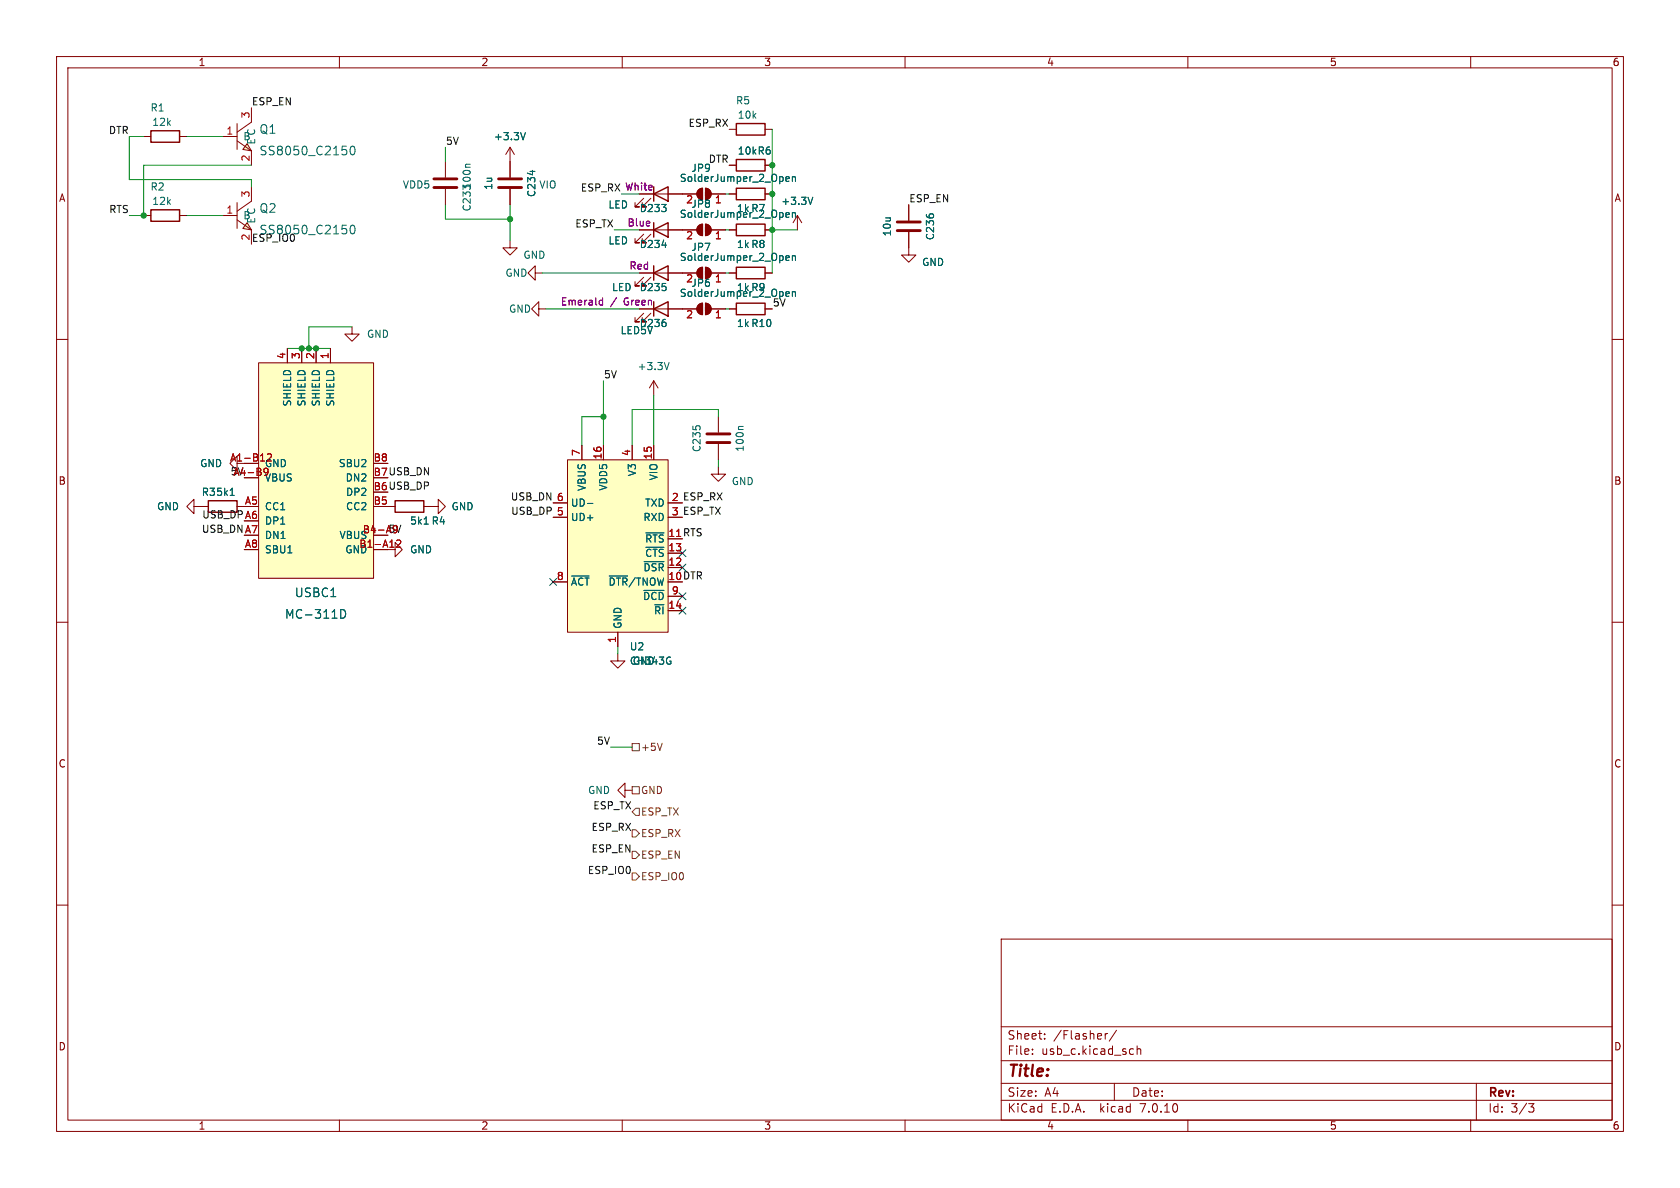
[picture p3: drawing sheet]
<svg xmlns="http://www.w3.org/2000/svg" width="297mm" height="210mm" viewBox="0 0 297 210" stroke-linecap="round" stroke-linejoin="round" font-family="sans-serif">
<g fill="none" stroke="#840000" stroke-width=".18">
<path d="M10 10h277v190h-277zM12 12h273v186h-273zM60 10v2M110 10v2M160 10v2M210 10v2M260 10v2M25.4 38.1h1.3M31.7 38.1h1.3M10 60h2M120.6 54.6h2.6M123.5 53.9l.7-.3v2a1.02 1.02 0 0 1-.9-.6 1.02 1.02 0 0 1 .2-1.1z"/>
<path d="M124.7 53.6a1.02 1.02 0 0 1 1 1 1.02 1.02 0 0 1-1 1zM125.7 54.6h2.6M128.9 54.6h1.3M128.9 48.3h1.3M135.3 54.6h1.2M135.3 48.3h1.2M285 60h2M45.7 64.1h20.3v38.1h-20.3zM50.8 61.6v2.5M53.3 61.6v2.5M55.9 61.6v2.5M58.4 61.6v2.5"/>
<path d="M10 110h2M109.2 115.6v1.2h1.3l-1.3 1.3-1.3-1.3h1.3M285 110h2M10 160h2M285 160h2M177 166h108v32h-108zM60 198v2M110 198v2M160 198v2M177 194.5h108M177 191.5h108M177 187.5h108"/>
<path d="M177 181.5h108M182.5 186.3v.1M182.5 185.5v.1M184.7 183.6v.1M184.7 182.8v.1M195.4 182.7v1M195.8 182.7l-.3 .1-.1 .2M197 191.5v3M197.4 182.1l-1.3 2M200 185.4l.4 .1M200.4 186.3l-.4 .1M201 185.5l.2-.1 .4 .1 .1 .9"/>
<path d="M201 184.9v1.5M210 198v2M260 198v2M261 191.5v6.5M270.2 195.1h1l-.5 .6 .4 .1 .1 .5-.3 .3h-.4"/>
</g>
<g fill="#840000" stroke="#840000" stroke-width=".18">
<path d="M124.7 53.6a1.02 1.02 0 0 1 1 1 1.02 1.02 0 0 1-1 1z"/>
<path d="M123.5 53.9l.7-.3v2a1.02 1.02 0 0 1-.9-.6 1.02 1.02 0 0 1 .2-1.1z"/>
</g>
<path d="M138.9 52l.6-.1v-.3l-.4-.1-.2 .2 .1 .6h.5M140.1 51.7l.2-.2 .3 .1v.8M140.1 51.5v.9M60.2 107.8a.77 .77 0 0 1 .9 .7 .77 .77 0 0 1-.9 .8z" fill="none" stroke="#006464" stroke-width=".18"/>
<path d="M26.7 37.1h5v2h-5zM130.2 47.2h5.1v2.1h-5.1zM130.2 53.6h5.1v2h-5.1z" fill="none" stroke="#840000" stroke-width=".25"/>
<path d="M45.7 64.1h20.3v38.1h-20.3z" fill="#ffffc2" stroke="#ffffc2" stroke-width=".18"/>
<path d="M46.7 83.3v.1M47.3 80.3l.4-.1 .3 .4-.8 .9M47.4 83v.5M47.4 83.3l-.1 .1M70.1 95.6l.5-.1 .2 .3-.7 .9h.7" fill="none" stroke="#a90000" stroke-width=".18"/>
<path d="M43.7 39.4l.7 1.2-1.5-.2z" fill="#ffffc2"/>
<path d="M39.4 38.1h2.5M41.9 38.9l2.5 1.7M41.9 35.8v4.6M43.7 39.4l.7 1.2-1.5-.2zM44.4 33v2.6l-2.5 1.7M44.4 40.6v2.6" fill="none" stroke="#840000" stroke-width=".18"/>
<path d="M62.1 39.9l.2-.1a.83 .83 0 0 1 .5 .6 .83 .83 0 0 1-.3 .9h-.1a.83 .83 0 0 1-.6-.6 .83 .83 0 0 1 .3-.8z" fill="none" stroke="#006464" stroke-width=".18"/>
<path d="M43.7 25.4l.7 1.3-1.5-.3z" fill="#ffffc2"/>
<g fill="none" stroke="#840000" stroke-width=".18">
<path d="M44.4 19.1v2.5l-2.5 1.8M25.4 24.1h1.3M31.7 24.1h1.3M39.4 24.1h2.5M41.9 24.9l2.5 1.8M41.9 21.8v4.6M43.7 25.4l.7 1.3-1.5-.3zM44.4 26.7v2.5M78.7 28.6v2.8M78.7 33.4v2.8M90.2 26v5.4M90.2 33.4v2.8"/>
<path d="M90.2 26l-.8 1.3M90.2 26l.7 1.3M113 34.3h10.2M113.8 35.1l-1.5 1.5h.7h-.7v-.8M115.1 35.1l-1.6 1.5h.8h-.8v-.8M123.5 33.5l.7-.2v2a1.02 1.02 0 0 1-.9-.6 1.02 1.02 0 0 1 .2-1.2zM123.5 39.9l.7-.3v2.1a1.02 1.02 0 0 1-.9-.7 1.02 1.02 0 0 1 .2-1.1zM124.7 33.3a1.02 1.02 0 0 1 1 1 1.02 1.02 0 0 1-1 1zM124.7 39.6a1.02 1.02 0 0 1 1 1 1.02 1.02 0 0 1-1 1.1zM125.7 34.3h2.6M128.9 29.2h1.3M128.9 22.9h1.3"/>
<path d="M128.9 34.3h1.3M135.3 29.2h1.2M135.3 22.9h1.2M135.3 34.3h1.2M141 38.1l-.8 1.3M141 38.1v2.5M141 38.1l.7 1.3M160.7 36.2v2.8M62.2 57.8v1.3h1.3l-1.3 1.2-1.2-1.2h1.2M90.2 42.5v1.3h1.2l-1.2 1.3-1.3-1.3h1.3M94.6 48.3v-1.3l-1.3 1.3 1.3 1.2v-1.2h1.3M95.2 54.6v-1.3l-1.2 1.3 1.2 1.3v-1.3h1.3"/>
<path d="M113 48.3h10.2M113 40.6h10.2M113.8 55.4l-1.5 1.5h.7h-.7v-.8M113.8 49l-1.5 1.5h.7h-.7v-.7M113.8 41.4l-1.5 1.5h.7h-.7v-.7M115.1 55.4l-1.6 1.5h.8h-.8v-.8M115.1 49l-1.6 1.5h.8h-.8v-.7M115.1 41.4l-1.6 1.5h.8h-.8v-.7M115.6 54.6h7.6M123.5 47.5l.7-.3v2.1a1.02 1.02 0 0 1-.9-.7 1.02 1.02 0 0 1 .2-1.1zM124.7 47.2a1.02 1.02 0 0 1 1 1.1 1.02 1.02 0 0 1-1 1zM125.7 54.6h2.6"/>
<path d="M125.7 48.3h2.6M125.7 40.6h2.6M128.9 54.6h1.3M128.9 48.3h1.3M128.9 40.6h1.3M135.3 54.6h1.2M135.3 48.3h1.2M135.3 40.6h1.2M160.7 41v4.1h1.2l-1.2 1.3-1.3-1.3h1.3M50.8 61.6v2.5M53.3 61.6v2.5M55.9 61.6v2.5"/>
<path d="M58.4 61.6v2.5M102.9 78.7v2.6M106.7 78.7v2.6M111.8 78.7v2.6M115.6 67.3v2.6M115.6 78.7v2.6M115.6 67.3l-.8 1.3M115.6 67.3l.7 1.3M127 73.7v2.8M127 78.5v2.8M34.3 89.5v-1.2l-1.3 1.2 1.3 1.3v-1.3h2.5M41.9 81.9v-1.3l-1.3 1.3 1.3 1.3v-1.3h1.3"/>
<path d="M41.9 89.5h1.3M68.6 97.2h1.2v-1.3l1.3 1.3-1.3 1.2v-1.2M68.6 89.5h1.2M74.9 89.5h2.6v-1.2l1.2 1.2-1.2 1.3v-1.3M97.8 91.4h2.5M97.8 88.9h2.5M100.3 81.3h17.8v30.5h-17.8zM118.1 97.8h2.5M118.1 91.4h2.5M127 82.6v1.2h1.3l-1.3 1.3-1.3-1.3h1.3M97.8 102.9h2.5M109.2 111.8v2.5"/>
<path d="M118.1 100.3h2.5M118.1 108h2.5M118.1 105.4h2.5M110.5 139.7v-1.3l-1.3 1.3 1.3 1.3v-1.3h1.3"/>
</g>
<g fill="none" stroke="#006464" stroke-width=".18">
<path d="M62.1 25.9l.2-.1a.83 .83 0 0 1 .5 .7 .83 .83 0 0 1-.3 .8l-.1 .1a.83 .83 0 0 1-.6-.7 .83 .83 0 0 1 .3-.8zM83.1 29h-.6l-.2 .2M92.9 23.4l-.4 1.3M94.1 30.1v.8M138.9 31.7l.6-.2v-.2l-.4-.1-.2 .2 .1 .6h.5M138.9 38l.6-.1v-.3h-.4l-.2 .2 .1 .6h.5M140.1 31.2v.9M140.1 37.6v.8M140.1 31.3l.2-.1 .3 .1v.8M140.1 37.7l.2-.1h.3v.8M143.7 34.9l-.4 1.2M117 43.3h.8"/>
<path d="M138.9 45.6l.6-.1v-.2l-.4-.1-.2 .2 .1 .6h.5M138.9 52l.6-.1v-.3l-.4-.1-.2 .2 .1 .6h.5M140.1 45.3l.2-.1 .3 .1v.7M140.1 45.2v.8M140.1 51.5v.9M140.1 51.7l.2-.2 .3 .1v.8M118.3 64.1l-.4 1.2M131.4 75.4h-.7l-.2 .2M40.7 87.6h.7M103.8 89h1M113.9 99.3h3.5M114.2 94.2h3.2"/>
<path d="M114.2 96.7h3.2M60.2 107.8a.77 .77 0 0 1 .9 .7 .77 .77 0 0 1-.9 .8zM101.1 101.8h3M107.7 101.8h3.3M113.8 104.4h3.6"/>
</g>
<g fill="none" stroke="#840000" stroke-width=".25">
<path d="M26.7 23.1h5v2h-5zM115.6 34.3l2.5-1.3v2.6zM115.6 33v2.6M115.6 39.4v2.5M130.2 39.6h5.1v2.1h-5.1zM130.2 28.2h5.1v2h-5.1zM130.2 21.8h5.1v2.1h-5.1zM130.2 33.3h5.1v2h-5.1zM115.6 54.6l2.5-1.3v2.6zM115.6 48.3l2.5-1.3v2.5zM115.6 40.6l2.5-1.2v2.5zM115.6 47v2.5"/>
<path d="M115.6 53.3v2.6M36.8 88.5h5.1v2.1h-5.1zM69.8 88.5h5.1v2.1h-5.1z"/>
</g>
<path d="M76.7 31.6h4.1M76.7 33.1h4.1M88.1 31.6h4.1M88.1 33.1h4.1M158.6 39.2h4.1M158.6 40.8h4.1M125 76.7h4M125 78.2h4" fill="none" stroke="#840000" stroke-width=".51"/>
<path d="M100.3 81.3h17.8v30.5h-17.8z" fill="#ffffc2" stroke="#ffffc2" stroke-width=".18"/>
<path d="M106 53.9h.5M106 53.1h.5M106.5 52.6v1.3" fill="none" stroke="#840084" stroke-width=".18"/>
<g fill="#840000" stroke="#840000" stroke-width=".18">
<path d="M124.7 47.2a1.02 1.02 0 0 1 1 1.1 1.02 1.02 0 0 1-1 1z"/>
<path d="M123.5 47.5l.7-.3v2.1a1.02 1.02 0 0 1-.9-.7 1.02 1.02 0 0 1 .2-1.1z"/>
<path d="M124.7 33.3a1.02 1.02 0 0 1 1 1 1.02 1.02 0 0 1-1 1z"/>
<path d="M123.5 33.5l.7-.2v2a1.02 1.02 0 0 1-.9-.6 1.02 1.02 0 0 1 .2-1.2z"/>
<path d="M124.7 39.6a1.02 1.02 0 0 1 1 1 1.02 1.02 0 0 1-1 1.1z"/>
<path d="M123.5 39.9l.7-.3v2.1a1.02 1.02 0 0 1-.9-.7 1.02 1.02 0 0 1 .2-1.1z"/>
</g>
<path d="M111.8 131.4h1.2v1.3h-1.2zM111.8 139.1h1.2v1.2h-1.2zM117.1 131.4l-.5 1.3M111.8 154.3h.6l.6 .6-.6 .7h-.6zM111.8 146.7h.6l.6 .6-.6 .7h-.6zM111.8 150.5h.6l.6 .6-.6 .7h-.6zM112.4 142.9h.6v1.2h-.6l-.6-.6z" fill="none" stroke="#725600" stroke-width=".18"/>
<g fill="none" stroke="#009600" stroke-width=".18">
<path d="M25.4 24.1h-2.5v7.7h21.5v1.2M33 38.1h6.4M33 24.1h6.4M44.4 29.2h-19v8.9h-2.5M78.7 26v2.6M78.7 36.2v2.5h11.5M90.2 36.2v6.3M109.9 34.3h3.1M128.3 34.3h.6M136.5 22.9v25.4M62.2 57.8h-7.6v3.8M95.9 48.3h17.1"/>
<path d="M96.5 54.6h16.5M108.6 40.6h4.4M128.3 40.6h.6M128.3 54.6h.6M128.3 48.3h.6M136.5 40.6h4.5M50.8 61.6h7.6M106.7 73.7h-3.8v5M106.7 67.3v11.4M115.6 69.9v8.8M127 73.7v-1.3h-15.2v6.3M127 81.3v1.3"/>
<path d="M109.2 114.3v1.3M107.9 132.1h3.9"/>
</g>
<path d="M120 99.7l1.3 1.2M120 97.2l1.3 1.2M121.3 99.7l-1.3 1.2M121.3 97.2l-1.3 1.2M97.2 102.3l1.2 1.2M98.4 102.3l-1.2 1.2M120 107.3l1.3 1.3M120 104.8l1.3 1.2M121.3 107.3l-1.3 1.3M121.3 104.8l-1.3 1.2" fill="none" stroke="#000084" stroke-width=".18"/>
<path d="M46.7 83.3v.1M47.3 80.3l.4-.1 .3 .4-.8 .9M47.4 83v.5M47.4 83.3l-.1 .1M70.1 95.6l.5-.1 .2 .3-.7 .9h.7" fill="none" stroke="#a90000" stroke-width=".18"/>
<g fill="#009600" stroke="#009600" stroke-width=".18">
<circle cx="136.5" cy="29.2" r=".46"/>
<circle cx="136.5" cy="40.6" r=".46"/>
<circle cx="136.5" cy="34.3" r=".46"/>
<circle cx="54.6" cy="61.6" r=".46"/>
<circle cx="53.3" cy="61.6" r=".46"/>
<circle cx="25.4" cy="38.1" r=".46"/>
<circle cx="106.7" cy="73.7" r=".46"/>
<circle cx="90.2" cy="38.7" r=".46"/>
<circle cx="55.9" cy="61.6" r=".46"/>
</g>
<text font-size="2.8" fill="#840000" x="178" y="190.9">Title:</text>
<g font-size="2.1" fill="#006464">
<text x="45.8" y="23.9">Q1</text>
<text x="45.8" y="27.7">SS8050_C2150</text>
<text x="45.8" y="37.8">Q2</text>
<text x="45.8" y="41.6">SS8050_C2150</text>
<text x="52" y="105.8">USBC1</text>
<text x="50.3" y="109.6">MC-311D</text>
</g>
<g font-size="2.1" fill="#840000">
<text x="178" y="184">Sheet:</text>
<text x="186.2" y="184">/Flasher/</text>
<text x="178" y="186.7">File:</text>
<text x="184.1" y="186.7">usb_c.kicad_sch</text>
<text x="178" y="196.9">KiCad</text>
<text x="178" y="194.1">Size:</text>
<text x="184.7" y="194.1">A4</text>
<text x="185.7" y="196.9">E.D.A.</text>
<text x="194.6" y="196.9">kicad</text>
<text x="200" y="194.1">Date:</text>
<text x="201.8" y="196.9">7.0.10</text>
<text x="263" y="194.3">Rev:</text>
<text x="263" y="196.9">Id:</text>
<text x="267.1" y="196.9">3/3</text>
</g>
<g font-size="1.8" fill="#840000">
<text x="35" y="11.9">1</text>
<text x="85" y="11.9">2</text>
<text x="135" y="11.9">3</text>
<text x="185" y="11.9">4</text>
<text x="235" y="11.9">5</text>
<text x="285" y="11.9">6</text>
<text x="10.3" y="35.9">A</text>
<text x="285.3" y="35.9">A</text>
<text x="110.4" y="54.2">Green</text>
<text x="10.3" y="85.9">B</text>
<text x="118.7" y="88.6">2 ESP_RX</text>
<text x="285.3" y="85.9">B</text>
<text x="118.1" y="102.6">10 DTR</text>
<text x="10.3" y="135.9">C</text>
<text x="285.3" y="135.9">C</text>
<text x="10.3" y="185.9">D</text>
<text x="285.3" y="185.9">D</text>
<text x="35" y="199.9">1</text>
<text x="85" y="199.9">2</text>
<text x="135" y="199.9">3</text>
<text x="185" y="199.9">4</text>
<text x="235" y="199.9">5</text>
<text x="285" y="199.9">6</text>
</g>
<g font-size="1.8" fill="#0f0f0f">
<text x="19.1" y="23.8">DTR</text>
<text x="44.4" y="18.7">ESP_EN</text>
<text x="121.6" y="22.5">ESP_RX</text>
<text x="78.7" y="25.7">5V</text>
<text x="125.2" y="28.9">DTR</text>
<text x="102.6" y="33.9">ESP_RX White</text>
<text x="160.7" y="35.8">ESP_EN</text>
<text x="19.2" y="37.8">RTS</text>
<text x="101.6" y="40.3">ESP_TX</text>
<text x="44.4" y="42.8">ESP_IO0</text>
<text x="106.7" y="67">5V</text>
<text x="66" y="86.7">B6 USB_DP</text>
<text x="66" y="84.2">B7 USB_DN</text>
<text x="90.2" y="88.6">USB_DN 6</text>
<text x="35.6" y="94.3">USB_DN A7</text>
<text x="35.7" y="91.7">USB_DP A6</text>
<text x="90.3" y="91.1">USB_DP 5</text>
<text x="118.7" y="91.2">3 ESP_TX</text>
<text x="105.4" y="131.7">5V</text>
<text x="104.8" y="143.2">ESP_TX</text>
<text x="104.5" y="147">ESP_RX</text>
<text x="103.8" y="154.6">ESP_IO0</text>
<text x="104.5" y="150.8">ESP_EN</text>
</g>
<g font-size="1.8" fill="#006464">
<text x="26.5" y="19.9">R1</text>
<text x="26.8" y="22.5">12k</text>
<text x="130" y="18.6">R5</text>
<text x="130.3" y="21.2">10k</text>
<text x="42.9" y="25">B</text>
<text x="45.3" y="25.7" transform="rotate(-90 45.3 25.7)">E C</text>
<text x="87.2" y="25">+3.3V</text>
<text x="130.3" y="27.5">10k R6</text>
<text x="26.5" y="33.9">R2</text>
<text x="87.2" y="33.7" transform="rotate(-90 87.2 33.7)">1u</text>
<text x="94.8" y="34.9" transform="rotate(-90 94.8 34.9)">C234</text>
<text x="120.1" y="32.4">SolderJumper_2_Open</text>
<text x="122.1" y="30.6">JP9</text>
<text x="26.8" y="36.4">12k</text>
<text x="42.9" y="39">B</text>
<text x="45.3" y="39.6" transform="rotate(-90 45.3 39.6)">E C</text>
<text x="83.4" y="37.5" transform="rotate(-90 83.4 37.5)">C233100n</text>
<text x="107.5" y="37.1">LED</text>
<text x="113" y="37.7">D233</text>
<text x="120.1" y="38.7">SolderJumper_2_Open</text>
<text x="121.2" y="36.3">2</text>
<text x="122.1" y="36.9">JP8</text>
<text x="130.2" y="37.7">1k R7</text>
<text x="138" y="36.4">+3.3V</text>
<text x="157.7" y="41.9" transform="rotate(-90 157.7 41.9)">10u</text>
<text x="92.4" y="45.9">GND</text>
<text x="107.5" y="43.4">LED</text>
<text x="113" y="44">D234</text>
<text x="120.1" y="46.3">SolderJumper_2_Open</text>
<text x="122.1" y="44.6">JP7</text>
<text x="130.2" y="44">1k R8</text>
<text x="162.9" y="47.2">GND</text>
<text x="165.3" y="42.6" transform="rotate(-90 165.3 42.6)">C236</text>
<text x="89.3" y="49.1">GND</text>
<text x="108.1" y="51.7">LED</text>
<text x="113" y="51.7">D235</text>
<text x="120.1" y="52.7">SolderJumper_2_Open</text>
<text x="121.2" y="50.2">2</text>
<text x="122.1" y="50.9">JP6</text>
<text x="130.2" y="51.7">1k R9</text>
<text x="64.8" y="59.9">GND</text>
<text x="89.9" y="55.5">GND</text>
<text x="109.6" y="59.3">LED5V</text>
<text x="113" y="58">D236</text>
<text x="130.2" y="58">1k R10</text>
<text x="136.5" y="54.3">5V</text>
<text x="112.6" y="65.6">+3.3V</text>
<text x="51.7" y="71.9" transform="rotate(-90 51.7 71.9)">SHIELD</text>
<text x="54.2" y="71.9" transform="rotate(-90 54.2 71.9)">SHIELD</text>
<text x="56.7" y="71.9" transform="rotate(-90 56.7 71.9)">SHIELD</text>
<text x="59.3" y="71.9" transform="rotate(-90 59.3 71.9)">SHIELD</text>
<text x="35.3" y="82.8">GND</text>
<text x="59.8" y="82.8">SBU2</text>
<text x="124.1" y="80" transform="rotate(-90 124.1 80)">C235</text>
<text x="131.7" y="80" transform="rotate(-90 131.7 80)">100n</text>
<text x="35.6" y="87.9">R35k1</text>
<text x="61" y="85.3">DN2</text>
<text x="61.1" y="87.9">DP2</text>
<text x="100.8" y="89.8">UD-</text>
<text x="103.7" y="86.9" transform="rotate(-90 103.7 86.9)">VBUS</text>
<text x="107.5" y="86.8" transform="rotate(-90 107.5 86.8)">VDD5</text>
<text x="112.6" y="84.3" transform="rotate(-90 112.6 84.3)">V3</text>
<text x="114" y="89.8">TXD</text>
<text x="116.4" y="85" transform="rotate(-90 116.4 85)">VIO</text>
<text x="129.3" y="86">GND</text>
<text x="27.7" y="90.4">GND</text>
<text x="46.7" y="90.4">CC1</text>
<text x="46.7" y="92.9">DP1</text>
<text x="46.7" y="95.5">DN1</text>
<text x="59.9" y="95.5">VBUS</text>
<text x="61.1" y="90.4">CC2</text>
<text x="72.4" y="92.9">5k1 R4</text>
<text x="79.7" y="90.4">GND</text>
<text x="100.8" y="92.3">UD+</text>
<text x="113.6" y="92.3">RXD</text>
<text x="46.7" y="98">SBU1</text>
<text x="72.4" y="98">GND</text>
<text x="113.6" y="101.2">~{DSR}</text>
<text x="114" y="96.1">~{RTS}</text>
<text x="114" y="98.7">~{CTS}</text>
<text x="100.8" y="103.7">~{ACT} ~{DTR}/TNOW</text>
<text x="113.6" y="106.3">~{DCD}</text>
<text x="110.1" y="111.3" transform="rotate(-90 110.1 111.3)">GND</text>
<text x="115.5" y="108.8">~{RI}</text>
<text x="111.2" y="115.2">U2</text>
<text x="111.2" y="117.7">CH343G</text>
<text x="111.8" y="117.7">GND</text>
<text x="103.9" y="140.6">GND</text>
</g>
<g font-size="1.8" fill="#a90000">
<text x="39.9" y="23.9">1</text>
<text x="44.2" y="21" transform="rotate(-90 44.2 21)">3</text>
<text x="44.2" y="28.6" transform="rotate(-90 44.2 28.6)">2</text>
<text x="44.2" y="35" transform="rotate(-90 44.2 35)">3</text>
<text x="39.9" y="37.8">1</text>
<text x="126.3" y="36.3">1</text>
<text x="44.2" y="42.6" transform="rotate(-90 44.2 42.6)">2</text>
<text x="121.2" y="42.6">2</text>
<text x="126.3" y="42.6">1</text>
<text x="126.3" y="50.2">1</text>
<text x="121.2" y="56.6">2</text>
<text x="126.3" y="56.6">1</text>
<text x="50.5" y="63.6" transform="rotate(-90 50.5 63.6)">4</text>
<text x="53.1" y="63.6" transform="rotate(-90 53.1 63.6)">3</text>
<text x="55.6" y="63.6" transform="rotate(-90 55.6 63.6)">2</text>
<text x="58.2" y="63.6" transform="rotate(-90 58.2 63.6)">1</text>
<text x="40.6" y="81.7">A1-B12</text>
<text x="46.7" y="82.8">GND</text>
<text x="66" y="81.7">B8</text>
<text x="102.6" y="80.7" transform="rotate(-90 102.6 80.7)">7</text>
<text x="106.4" y="81.3" transform="rotate(-90 106.4 81.3)">16</text>
<text x="111.5" y="80.7" transform="rotate(-90 111.5 80.7)">4</text>
<text x="115.3" y="81.3" transform="rotate(-90 115.3 81.3)">15</text>
<text x="40.7" y="84.1">5V</text>
<text x="41.2" y="84.2">A4-B9</text>
<text x="43.2" y="89.3">A5</text>
<text x="46.7" y="85.3">VBUS</text>
<text x="66" y="89.3">B5</text>
<text x="66" y="86.7">B6</text>
<text x="66" y="84.2">B7</text>
<text x="98.4" y="88.6">6</text>
<text x="118.7" y="88.6">2</text>
<text x="43.2" y="91.8">A6</text>
<text x="43.2" y="94.4">A7</text>
<text x="64" y="94.4">B4-A95V</text>
<text x="64" y="94.4">B4-A9</text>
<text x="98.4" y="91.2">5</text>
<text x="118.1" y="95">11 RTS</text>
<text x="118.1" y="95">11</text>
<text x="118.7" y="91.2">3</text>
<text x="43.2" y="96.9">A8</text>
<text x="61" y="98">GND</text>
<text x="63.4" y="96.9">B1-A12</text>
<text x="118.1" y="100.1">12</text>
<text x="118.1" y="97.5">13</text>
<text x="98.4" y="102.6">8</text>
<text x="118.1" y="107.7">14</text>
<text x="118.1" y="102.6">10</text>
<text x="118.7" y="105.2">9</text>
<text x="109" y="113.7" transform="rotate(-90 109 113.7)">1</text>
</g>
<g font-size="1.8" fill="#0000c2">
<text x="71.1" y="33.4">VDD5</text>
<text x="95.2" y="33.4">VIO</text>
</g>
<g font-size="1.8" fill="#840084">
<text x="110.4" y="33.9">White</text>
<text x="110.8" y="40.2">Blue</text>
<text x="111.2" y="47.9">Red</text>
<text x="99" y="54.2">Emerald</text>
<text x="107.9" y="54.2">/</text>
</g>
<g font-size="1.8" fill="#725600">
<text x="113.2" y="132.9">+5V</text>
<text x="113.2" y="140.6">GND</text>
<text x="113.2" y="144.4">ESP_TX</text>
<text x="113.2" y="148.2">ESP_RX</text>
<text x="113.2" y="155.8">ESP_IO0</text>
<text x="113.2" y="152">ESP_EN</text>
</g>
</svg>
